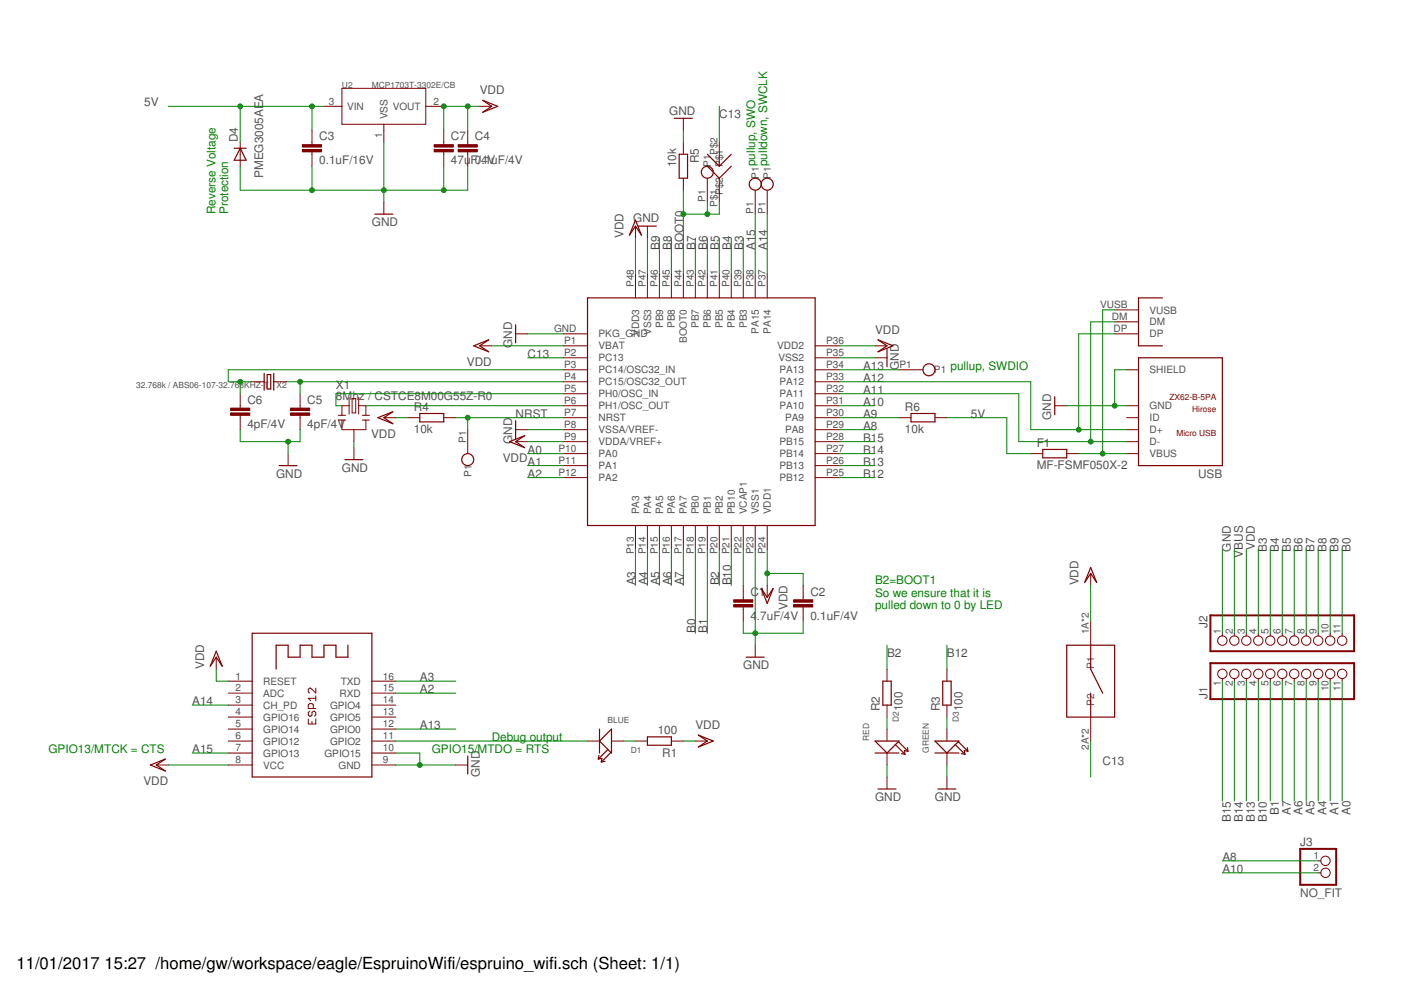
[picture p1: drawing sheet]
<svg xmlns="http://www.w3.org/2000/svg" width="297mm" height="210mm" viewBox="0 0 297 210" stroke-linecap="round" stroke-linejoin="round" font-family="sans-serif">
<g fill="none" stroke="#800000" stroke-width=".21">
<path d="M72.5 18.7h17.8v7.7h-17.8zM50.9 30.2v5M66.1 27.6v3.1M66.1 32.2v3M68.7 22.5h3.8M81.4 26.4v3.8M90.3 22.5h3.8M94.1 27.6v3.1M94.1 32.2v3M99.2 27.6v3.1M99.2 32.2v3M101.7 22.5h2.5"/>
<path d="M144.9 25.1v2.5M144.9 30.2v2.5M144.9 37.8v2.5M150 37.8v5.1M152.5 30.2v5M152.5 37.8v5.1M81.4 42.9v2.5M134.7 47.9v2.6M134.7 58.1v5.1M137.3 47.9v2.6M137.3 58.1v5.1M139.8 58.1v5.1"/>
<path d="M142.3 58.1v5.1M144.9 58.1v5.1M147.4 58.1v5.1M150 58.1v5.1M152.5 58.1v5.1M155 58.1v5.1M157.6 58.1v5.1M160.1 40.3v5.1M160.1 58.1v5.1M162.7 40.3v5.1M162.7 58.1v5.1M101.7 73.3h2.5"/>
<path d="M109.3 70.8h2.6M119.5 73.3h5.1M119.5 75.9h5.1M119.5 78.4h5.1M119.5 70.8h5.1M172.8 73.3h5.1M172.8 75.9h5.1M172.8 78.4h5.1M185.5 73.3h2.6M185.5 75.9h2.6M190.6 78.4h5.1M236.3 70.8h5.1"/>
<path d="M236.3 68.2h5.1M236.3 65.7h5.1M238.9 78.4h2.5M50.9 83.5v3M50.9 88.1v3M53.2 80.9h2.8M58 80.9h2.8M61.1 96.2v2.5M63.6 83.5v3M63.6 88.1v3M71.7 88.1h1.6M71.7 89.1h1.6"/>
<path d="M72.5 89.1v2h5.1v-2M74 86h-1.5v2.1M74 84.2v3.6M74.7 84.5h.7v3h-.7zM75 91.1v2.5M75 94.9v2.6M76.1 86h1.5v2.1M76.1 84.2v3.6M76.8 88.1h1.5M76.8 89.1h1.5M81.4 88.6h2.5M86.5 88.6h2.5"/>
<path d="M94.1 88.6h2.5M99.2 91.1v5.1M109.3 91.1h2.6M109.3 93.6h2.6M119.5 80.9h5.1M119.5 83.5h5.1M119.5 86h5.1M119.5 88.6h5.1M119.5 91.1h5.1M119.5 93.6h5.1M119.5 96.2h5.1M119.5 98.7h5.1"/>
<path d="M172.8 80.9h5.1M172.8 83.5h5.1M172.8 86h5.1M172.8 88.6h5.1M172.8 91.1h5.1M172.8 93.6h5.1M172.8 96.2h5.1M172.8 98.7h5.1M190.6 88.6h2.5M198.2 88.6h2.6M218.5 96.2h2.6M223.6 86h2.6"/>
<path d="M226.2 96.2h2.5M238.9 86h2.5M238.9 88.6h2.5M238.9 91.1h2.5M238.9 93.6h2.5M238.9 96.2h2.5M119.5 101.3h5.1M134.7 111.4v5.1M137.3 111.4v5.1M139.8 111.4v5.1M142.3 111.4v5.1M144.9 111.4v5.1"/>
<path d="M147.4 111.4v5.1M150 111.4v5.1M152.5 111.4v5.1M155 111.4v5.1M157.6 111.4v5.1M160.1 111.4v5.1M162.7 111.4v5.1M172.8 101.3h5.1M45.8 139.3v2.6M157.6 124.1v3.1M157.6 128.7v3M160.1 136.8v2.5"/>
<path d="M162.7 124.1v2.6M170.3 124.1v3.1M170.3 128.7v3M231.2 121.6v2.5M231.2 131.7v5.1M259.2 134.3v.5M261.7 134.3v.5M264.2 134.3v.5M266.8 134.3v.5M269.3 134.3v.5M271.9 134.3v.5M274.4 134.3v.5"/>
<path d="M276.9 134.3v.5M279.5 134.3v.5M282 134.3v.5M284.6 134.3v.5M48.4 144.4h5.1M48.4 147h5.1M48.4 149.5h5.1M48.4 152h5.1M48.4 154.6h5.1M48.4 157.1h5.1M48.4 159.7h5.1M65.4 152.4v1.1h1.6v-1.1"/>
<path d="M65.6 150.8l-.2 .3v.5l.2 .2h.3l.2-.2v-.5l.3-.3h.3l.3 .3v.5l-.3 .2M66.1 153v.5M66.4 150.2v-.8l-.3-.2h-.5l-.2 .2v.8h1.6M67 145.9v1l-1.1-1h-.3l-.2 .3v.5l.2 .2M67 147.5v1.1M67 148.1h-1.6l.5 .5M78.8 144.4h5.1M78.8 147h5.1M78.8 149.5h5.1M78.8 152h5.1M78.8 154.6h5.1M78.8 157.1h5.1"/>
<path d="M78.8 159.7h5.1M124.6 157.1h2.5M129.6 157.1h2.6M134.7 157.1h2.6M142.3 157.1h2.6M147.4 157.1h2.6M188.1 141.9v2.5M188.1 149.5v2.5M188.1 154.6v2.5M188.1 159.7v2.5M200.8 141.9v2.5M200.8 149.5v2.5"/>
<path d="M200.8 154.6v2.5M200.8 159.7v2.5M231.2 152v5.1M259.2 143.9v.5M261.7 143.9v.5M264.2 143.9v.5M266.8 143.9v.5M269.3 143.9v.5M271.9 143.9v.5M274.4 143.9v.5M276.9 143.9v.5M279.5 143.9v.5"/>
<path d="M282 143.9v.5M284.6 143.9v.5M33.1 162.2h2.6M48.4 162.2h5.1M78.8 162.2h5.1M96.6 162.2h2.6M188.1 164.7v2.6M200.8 164.7v2.6M279.5 182.5h.6M279.5 185.1h.6"/>
<circle cx="259.2" cy="135.8" r=".99"/>
<circle cx="261.7" cy="135.8" r=".99"/>
<circle cx="264.2" cy="135.8" r=".99"/>
<circle cx="266.8" cy="135.8" r=".99"/>
<circle cx="269.3" cy="135.8" r=".99"/>
<circle cx="271.9" cy="135.8" r=".99"/>
<circle cx="274.4" cy="135.8" r=".99"/>
<circle cx="276.9" cy="135.8" r=".99"/>
<circle cx="279.5" cy="135.8" r=".99"/>
<circle cx="282" cy="135.8" r=".99"/>
<circle cx="284.6" cy="135.8" r=".99"/>
<circle cx="259.2" cy="142.9" r=".99"/>
<circle cx="261.7" cy="142.9" r=".99"/>
<circle cx="264.2" cy="142.9" r=".99"/>
<circle cx="266.8" cy="142.9" r=".99"/>
<circle cx="269.3" cy="142.9" r=".99"/>
<circle cx="271.9" cy="142.9" r=".99"/>
<circle cx="274.4" cy="142.9" r=".99"/>
<circle cx="276.9" cy="142.9" r=".99"/>
<circle cx="279.5" cy="142.9" r=".99"/>
<circle cx="282" cy="142.9" r=".99"/>
<circle cx="284.6" cy="142.9" r=".99"/>
<circle cx="281" cy="182.5" r=".99"/>
<circle cx="281" cy="185.1" r=".99"/>
</g>
<g fill="none" stroke="#800000" stroke-width=".25">
<path d="M49.7 31.4h2.5M50.9 31.4l1.3 2.6h-2.5zM102.3 21.3l3.2 1.2-3.2 1.3 1.9-1.3zM143 25.1h3.8M144 32.7h1.8v5.1h-1.8zM150 35.2l2.5 2.6 2.5-2.6M150 32.7l2.5 2.5 2.5-2.5M79.5 45.4h3.8M134.7 46.7l1.3 3.1-1.3-1.9-1.2 1.9zM135.4 47.9h3.8M56 79.2v3.5M56.6 79.4h.8v3.1h-.8z"/>
<path d="M58 79.2v3.5M100.4 73.3l3.2-1.2-1.9 1.2 1.9 1.3zM109.3 68.9v3.8M124.6 63.2h48.2v48.2h-48.2zM186.2 72.1l3.1 1.2-3.1 1.3 1.9-1.3zM188.1 74v3.8M241.4 75.9h17.8v22.8h-17.8zM246.5 63.2h-5.1v10.1h5.1M59.2 98.7h3.8M73.1 97.5h3.8M80.1 88.6l3.2-1.3-1.9 1.3 1.9 1.2zM89 87.7h5.1v1.8h-5.1z"/>
<path d="M108.1 93.6l3.1-1.2-1.9 1.2 1.9 1.3zM109.3 89.2v3.8M193.1 87.7h5.1v1.8h-5.1zM221.1 95.3h5.1v1.8h-5.1zM223.6 84.1v3.8M45.8 138.1l1.3 3.1-1.3-1.9-1.2 1.9zM53.5 134.3h25.3v30.4h-25.3zM73.8 136.8v2.5h-2.6v-2.5h-2.5v2.5h-2.6v-2.5h-2.5v2.5h-2.5v-2.5h-2.6v5.1M158.2 139.3h3.8M161.4 124.8l1.3 1.9 1.2-1.9-1.2 3.1zM226.2 136.8h10.1v15.2h-10.1zM231.2 120.3l1.3 3.2-1.3-1.9-1.2 1.9z"/>
<path d="M231.2 136.8v5.1l2.6 5.1M127.1 154.6v5.1M128.9 158.9l-2 2M129.5 159.5l-2 2.1M129.6 154.6v5.1l-2.5-2.6zM137.3 156.2h5v1.8h-5zM148.1 155.9l3.1 1.2-3.1 1.3 1.9-1.3zM185.5 157.1h5.1l-2.5 2.6zM185.5 159.7h5.1M187.2 144.4h1.8v5.1h-1.8zM189.8 157.9l2.1 2M190.5 157.2l2 2.1"/>
<path d="M191.1 159.8l.8 .1M192.4 158.5l.1 .8M192.5 159.3l-.8-.1 .2 .7M198.2 157.1h5.1l-2.5 2.6zM198.2 159.7h5.1M199.9 144.4h1.8v5.1h-1.8zM202.5 157.9l2.1 2M203.2 157.2l2 2.1M203.8 159.8l.8 .1M205.1 158.5l.1 .8M205.2 159.3l-.8-.1 .2 .7M231.2 147v5"/>
<path d="M31.9 162.2l3.2-1.3-2 1.3 2 1.3zM99.2 160.3v3.8M126.9 160.9l.7-.1-.1 .8M127 160.2l-.1 .7M128.2 161.4l-.7 .2M186.2 167.3h3.8M198.9 167.3h3.8"/>
<circle cx="150" cy="36.5" r="1.27"/>
<circle cx="160.1" cy="39.1" r="1.27"/>
<circle cx="162.7" cy="39.1" r="1.27"/>
<circle cx="197" cy="78.4" r="1.27"/>
<circle cx="99.2" cy="97.5" r="1.27"/>
</g>
<g fill="#800000" stroke="#800000" stroke-width=".21">
<path d="M155.6 128.2h4v.5h-4z"/>
<path d="M155.6 127.2h4v.5h-4z"/>
<path d="M168.3 128.2h4v.5h-4z"/>
<path d="M168.3 127.2h4v.5h-4z"/>
<path d="M64.1 31.7h4.1v.5h-4.1z"/>
<path d="M64.1 30.7h4.1v.5h-4.1z"/>
<path d="M61.6 87.5h4.1v.6h-4.1z"/>
<path d="M61.6 86.5h4.1v.5h-4.1z"/>
<path d="M48.9 87.5h4.1v.6h-4.1z"/>
<path d="M48.9 86.5h4.1v.5h-4.1z"/>
<path d="M92.1 31.7h4v.5h-4z"/>
<path d="M92.1 30.7h4v.5h-4z"/>
<path d="M97.1 31.7h4.1v.5h-4.1z"/>
<path d="M97.1 30.7h4.1v.5h-4.1z"/>
</g>
<path d="M256.6 130.5h30.5v7.6h-30.5zM256.6 140.6h30.5v7.6h-30.5zM275.7 180h7.6v7.6h-7.6z" fill="none" stroke="#800000" stroke-width=".42"/>
<g fill="none" stroke="#008000" stroke-width=".21">
<path d="M35.7 22.5h33M50.9 35.2v5.1h48.3v-5.1M50.9 22.5v7.7M66.1 22.5v5.1M66.1 35.2v5.1M81.4 30.2v12.7M94.1 35.2v5.1M99.2 22.5v5.1M101.7 22.5h-7.6v5.1M144.9 27.6v2.6M152.5 22.5v7.7M134.7 50.5v7.6"/>
<path d="M137.3 50.5v7.6M139.8 50.5v7.6M142.3 50.5v7.6M144.9 40.3v17.8M147.4 50.5v7.6M150 42.9v2.5M150 50.5v7.6M152.5 42.9v2.5h-7.6M152.5 50.5v7.6M155 50.5v7.6M157.6 50.5v7.6M160.1 45.4v12.7"/>
<path d="M162.7 45.4v12.7M104.2 73.3h15.3M111.9 70.8h7.6M111.9 75.9h7.6M119.5 78.4h-71.1v2.5h4.8M177.9 75.9h7.6M177.9 78.4h12.7M177.9 73.3h7.6M236.3 68.2h-5.1v25.4M236.3 70.8h-7.6v20.3M236.3 65.7h-2.5v30.5M238.9 78.4h-2.6v7.6"/>
<path d="M50.9 91.1v2.5h12.7v-2.5M50.9 80.9v2.6M60.8 80.9h58.7M61.1 93.6v2.6M63.6 80.9v2.6M75 93.6v1.3M77.6 86h41.9M83.9 88.6h2.6M96.6 88.6h22.9M99.2 88.6v2.5M111.9 93.6h7.6M111.9 91.1h7.6"/>
<path d="M111.9 98.7h7.6M111.9 96.2h7.6M119.5 83.5h-48.3v2.5h1.3M177.9 93.6h7.6M177.9 83.5h38.1v10.1h22.9M177.9 80.9h40.6v10.2h20.4M177.9 91.1h7.6M177.9 86h7.6M177.9 88.6h12.7M177.9 98.7h7.6M177.9 96.2h7.6M200.8 88.6h12.7v7.6h5"/>
<path d="M226.2 86h12.7M228.7 96.2h10.2M111.9 101.3h7.6M134.7 116.5v7.6M137.3 116.5v7.6M139.8 116.5v7.6M142.3 116.5v7.6M144.9 116.5v7.6M147.4 116.5v17.8M150 116.5v17.8M152.5 116.5v7.6M155 116.5v7.6"/>
<path d="M157.6 116.5v7.6M160.1 116.5v20.3M162.7 116.5v7.6M177.9 101.3h7.6M259.2 116.5v17.8M261.7 116.5v17.8M264.2 116.5v17.8M266.8 116.5v17.8M269.3 116.5v17.8M271.9 116.5v17.8M274.4 116.5v17.8M276.9 116.5v17.8"/>
<path d="M279.5 116.5v17.8M282 116.5v17.8M284.6 116.5v17.8M157.6 131.7v2.6h12.7v-2.6M162.7 121.6h7.6v2.5M188.1 136.8v5.1M200.8 136.8v5.1M231.2 124.1v7.6M40.8 159.7h7.6M40.8 149.5h7.6M45.8 141.9v2.5h2.6M83.9 159.7h5.1v2.5"/>
<path d="M83.9 144.4h12.7M83.9 157.1h40.7M83.9 147h12.7M83.9 154.6h12.7M132.2 157.1h2.5M144.9 157.1h2.5M188.1 152v2.6M200.8 152v2.6M231.2 157.1v7.6M259.2 144.4v25.4M261.7 144.4v25.4M264.2 144.4v25.4"/>
<path d="M266.8 144.4v25.4M269.3 144.4v25.4M271.9 144.4v25.4M274.4 144.4v25.4M276.9 144.4v25.4M279.5 144.4v25.4M282 144.4v25.4M284.6 144.4v25.4M35.7 162.2h12.7M83.9 162.2h12.7M188.1 162.2v2.5M200.8 162.2v2.5"/>
<path d="M259.2 182.5h20.3M259.2 185.1h20.3"/>
</g>
<g fill="#008000" stroke="#008000" stroke-width=".21">
<circle cx="231.2" cy="93.6" r=".51"/>
<circle cx="228.7" cy="91.1" r=".51"/>
<circle cx="236.3" cy="86" r=".51"/>
<circle cx="160.1" cy="134.3" r=".51"/>
<circle cx="81.4" cy="40.3" r=".51"/>
<circle cx="94.1" cy="40.3" r=".51"/>
<circle cx="66.1" cy="40.3" r=".51"/>
<circle cx="61.1" cy="93.6" r=".51"/>
<circle cx="89" cy="162.2" r=".51"/>
<circle cx="162.7" cy="121.6" r=".51"/>
<circle cx="94.1" cy="22.5" r=".51"/>
<circle cx="99.2" cy="22.5" r=".51"/>
<circle cx="144.9" cy="45.4" r=".51"/>
<circle cx="150" cy="45.4" r=".51"/>
<circle cx="63.6" cy="80.9" r=".51"/>
<circle cx="50.9" cy="80.9" r=".51"/>
<circle cx="66.1" cy="22.5" r=".51"/>
<circle cx="50.9" cy="22.5" r=".51"/>
<circle cx="99.2" cy="88.6" r=".51"/>
<circle cx="233.8" cy="96.2" r=".51"/>
</g>
<g font-size="3.5">
<text x="3.5" y="205.4">11/01/2017</text>
<text x="22.2" y="205.4">15:27 /home/gw/workspace/eagle/EspruinoWifi/espruino_wifi.sch (Sheet: 1/1)</text>
</g>
<g font-size="2.5" fill="#505050">
<text x="30.6" y="22.5">5V</text>
<text x="101.7" y="20">VDD</text>
<text x="67.7" y="29.8">C3</text>
<text x="95.6" y="29.8">C7</text>
<text x="100.7" y="29.8">C4</text>
<text x="141.9" y="24.3">GND</text>
<text x="152.5" y="25.1">C13</text>
<text x="50.4" y="30.2" transform="rotate(-90 50.4 30.2)">D4</text>
<text x="67.7" y="34.9">0.1uF/16V</text>
<text x="95.6" y="34.9">47u</text>
<text x="99.8" y="34.9">F0/4V</text>
<text x="102.1" y="34.9">.1uF/4V</text>
<text x="143.4" y="35.4" transform="rotate(-90 143.4 35.4)">10k</text>
<text x="148.2" y="34.6" transform="rotate(-90 148.2 34.6)">R5</text>
<text x="55.8" y="37.8" transform="rotate(-90 55.8 37.8)">PMEG3005AEA</text>
<text x="78.9" y="47.9">GND</text>
<text x="134.3" y="47.2">GND</text>
<text x="132.2" y="50.5" transform="rotate(-90 132.2 50.5)">VDD</text>
<text x="139.8" y="53" transform="rotate(-90 139.8 53)">B9</text>
<text x="142.3" y="53" transform="rotate(-90 142.3 53)">B8</text>
<text x="144.9" y="53" transform="rotate(-90 144.9 53)">BOOT0</text>
<text x="147.4" y="53" transform="rotate(-90 147.4 53)">B7</text>
<text x="150" y="53" transform="rotate(-90 150 53)">B6</text>
<text x="152.5" y="53" transform="rotate(-90 152.5 53)">B5</text>
<text x="155" y="53" transform="rotate(-90 155 53)">B4</text>
<text x="157.6" y="53" transform="rotate(-90 157.6 53)">B3</text>
<text x="160.1" y="53" transform="rotate(-90 160.1 53)">A15</text>
<text x="162.7" y="53" transform="rotate(-90 162.7 53)">A14</text>
<text x="185.5" y="70.8">VDD</text>
<text x="99" y="77.6">VDD</text>
<text x="108.6" y="73.8" transform="rotate(-90 108.6 73.8)">GND</text>
<text x="111.9" y="75.9">C13</text>
<text x="71.2" y="82.5">X1</text>
<text x="183" y="83.5">A11</text>
<text x="183" y="80.9">A12</text>
<text x="183" y="78.4">A13</text>
<text x="190.6" y="78.4" transform="rotate(-90 190.6 78.4)">GND</text>
<text x="52.4" y="85.6">C6</text>
<text x="65.1" y="85.6">C5</text>
<text x="71.2" y="84.8">8M</text>
<text x="74.7" y="84.8">h</text>
<text x="76.1" y="84.8">z / CSTCE8M00G55Z-R0</text>
<text x="87.7" y="87.1">R4</text>
<text x="109.3" y="88.6">NRST</text>
<text x="183" y="86">A10</text>
<text x="183" y="88.6">A9</text>
<text x="191.9" y="87.1">R6</text>
<text x="205.8" y="88.6">5V</text>
<text x="222.9" y="89" transform="rotate(-90 222.9 89)">GND</text>
<text x="52.4" y="90.7">4pF/4V</text>
<text x="65.1" y="90.7">4pF/4V</text>
<text x="78.7" y="92.9">VDD</text>
<text x="87.7" y="91.9">10k</text>
<text x="108.6" y="94.1" transform="rotate(-90 108.6 94.1)">GND</text>
<text x="183" y="91.1">A8</text>
<text x="183" y="93.6">B15</text>
<text x="191.9" y="91.9">10k</text>
<text x="219.8" y="94.7">F1</text>
<text x="58.5" y="101.3">GND</text>
<text x="72.5" y="100">GND</text>
<text x="106.6" y="98">VDD</text>
<text x="111.9" y="101.3">A2</text>
<text x="111.9" y="96.2">A0</text>
<text x="111.9" y="98.7">A1</text>
<text x="183" y="98.7">B13</text>
<text x="183" y="96.2">B14</text>
<text x="183" y="101.3">B12</text>
<text x="219.8" y="99.5">MF-FSMF050X-2</text>
<text x="254" y="101.3">USB</text>
<text x="261" y="117" transform="rotate(-90 261 117)">GND</text>
<text x="263.5" y="118.2" transform="rotate(-90 263.5 118.2)">VBUS</text>
<text x="266" y="116.7" transform="rotate(-90 266 116.7)">VDD</text>
<text x="268.6" y="117" transform="rotate(-90 268.6 117)">B3</text>
<text x="271.1" y="117" transform="rotate(-90 271.1 117)">B4</text>
<text x="273.6" y="117" transform="rotate(-90 273.6 117)">B5</text>
<text x="276.2" y="117" transform="rotate(-90 276.2 117)">B6</text>
<text x="278.7" y="117" transform="rotate(-90 278.7 117)">B7</text>
<text x="281.3" y="117" transform="rotate(-90 281.3 117)">B8</text>
<text x="283.8" y="117" transform="rotate(-90 283.8 117)">B9</text>
<text x="286.3" y="117" transform="rotate(-90 286.3 117)">B0</text>
<text x="134.7" y="124.1" transform="rotate(-90 134.7 124.1)">A3</text>
<text x="137.3" y="124.1" transform="rotate(-90 137.3 124.1)">A4</text>
<text x="139.8" y="124.1" transform="rotate(-90 139.8 124.1)">A5</text>
<text x="142.3" y="124.1" transform="rotate(-90 142.3 124.1)">A6</text>
<text x="144.9" y="124.1" transform="rotate(-90 144.9 124.1)">A7</text>
<text x="152.5" y="124.1" transform="rotate(-90 152.5 124.1)">B2</text>
<text x="155" y="124.1" transform="rotate(-90 155 124.1)">B10</text>
<text x="228.7" y="124.1" transform="rotate(-90 228.7 124.1)">VDD</text>
<text x="159.1" y="131.3">4</text>
<text x="159.1" y="126.3">C1</text>
<text x="160.5" y="131.3">.7uF/4V</text>
<text x="167" y="129.4" transform="rotate(-90 167 129.4)">VDD</text>
<text x="171.8" y="131.3">0.1uF/4V</text>
<text x="171.8" y="126.3">C2</text>
<text x="147.4" y="134.3" transform="rotate(-90 147.4 134.3)">B0</text>
<text x="150" y="134.3" transform="rotate(-90 150 134.3)">B1</text>
<text x="256" y="133.1" transform="rotate(-90 256 133.1)">J2</text>
<text x="43.3" y="141.9" transform="rotate(-90 43.3 141.9)">VDD</text>
<text x="157.6" y="141.9">GND</text>
<text x="188.1" y="139.3">B2</text>
<text x="200.8" y="139.3">B12</text>
<text x="40.8" y="149.5">A14</text>
<text x="89" y="147">A2</text>
<text x="89" y="144.4">A3</text>
<text x="256" y="148.2" transform="rotate(-90 256 148.2)">J1</text>
<text x="89" y="154.6">A13</text>
<text x="139.4" y="155.6">100</text>
<text x="147.4" y="154.6">VDD</text>
<text x="186.6" y="150.8" transform="rotate(-90 186.6 150.8)">R2</text>
<text x="191.4" y="150.8" transform="rotate(-90 191.4 150.8)">100</text>
<text x="199.3" y="150.8" transform="rotate(-90 199.3 150.8)">R3</text>
<text x="204.1" y="150.8" transform="rotate(-90 204.1 150.8)">100</text>
<text x="40.8" y="159.7">A15</text>
<text x="140.4" y="160.4">R1</text>
<text x="30.4" y="166.5">VDD</text>
<text x="101.7" y="164.7" transform="rotate(-90 101.7 164.7)">GND</text>
<text x="233.8" y="162.2">C13</text>
<text x="185.5" y="169.8">GND</text>
<text x="198.2" y="169.8">GND</text>
<text x="271.1" y="172.9" transform="rotate(-90 271.1 172.9)">B1</text>
<text x="273.6" y="172.9" transform="rotate(-90 273.6 172.9)">A7</text>
<text x="276.2" y="172.9" transform="rotate(-90 276.2 172.9)">A6</text>
<text x="278.7" y="172.9" transform="rotate(-90 278.7 172.9)">A5</text>
<text x="281.3" y="172.9" transform="rotate(-90 281.3 172.9)">A4</text>
<text x="283.8" y="172.9" transform="rotate(-90 283.8 172.9)">A1</text>
<text x="286.3" y="172.9" transform="rotate(-90 286.3 172.9)">A0</text>
<text x="261" y="174.3" transform="rotate(-90 261 174.3)">B15</text>
<text x="263.5" y="174.3" transform="rotate(-90 263.5 174.3)">B14</text>
<text x="266" y="174.3" transform="rotate(-90 266 174.3)">B13</text>
<text x="268.6" y="174.3" transform="rotate(-90 268.6 174.3)">B10</text>
<text x="275.7" y="179.3">J3</text>
<text x="259.2" y="182.5">A8</text>
<text x="259.2" y="185.1">A10</text>
<text x="275.7" y="190.1">NO_FIT</text>
</g>
<g font-size="2.5" fill="#008000">
<text x="160.1" y="35.2" transform="rotate(-90 160.1 35.2)">pullup, SWO</text>
<text x="162.7" y="35.2" transform="rotate(-90 162.7 35.2)">pulldown, SWCLK</text>
<text x="45.7" y="45.4" transform="rotate(-90 45.7 45.4)">Reverse Voltage</text>
<text x="48.4" y="45.4" transform="rotate(-90 48.4 45.4)">Protection</text>
<text x="201.5" y="78.4">pullup, SWDIO</text>
<text x="185.5" y="123.9">B2=BOOT1</text>
<text x="185.5" y="126.5">So we ensure that it is</text>
<text x="185.5" y="129.2">pulled down to 0 by LED</text>
<text x="10.3" y="159.7">GPIO13/MTCK = CTS</text>
<text x="91.6" y="159.7">GPIO15/MTDO = RTS</text>
<text x="104.3" y="157.1">Debug output</text>
</g>
<g font-size="2.1" fill="#505050">
<text x="69.7" y="22.2">3</text>
<text x="73.6" y="23.3">VIN</text>
<text x="83.3" y="23.3">VOUT</text>
<text x="91.9" y="22.2">2</text>
<text x="81" y="29.2" transform="rotate(-90 81 29.2)">1</text>
<text x="82.2" y="25.3" transform="rotate(-90 82.2 25.3)">VSS</text>
<text x="150.7" y="35.4" transform="rotate(-90 150.7 35.4)">P1</text>
<text x="152.2" y="32.9" transform="rotate(-90 152.2 32.9)">P$2</text>
<text x="153.3" y="35.4" transform="rotate(-90 153.3 35.4)">P$1</text>
<text x="153.3" y="41.4" transform="rotate(-90 153.3 41.4)">P$2</text>
<text x="160.9" y="38" transform="rotate(-90 160.9 38)">P1</text>
<text x="163.4" y="38" transform="rotate(-90 163.4 38)">P1</text>
<text x="149.6" y="42.7" transform="rotate(-90 149.6 42.7)">P1</text>
<text x="152.2" y="43.9" transform="rotate(-90 152.2 43.9)">P$1</text>
<text x="159.8" y="45.3" transform="rotate(-90 159.8 45.3)">P1</text>
<text x="162.3" y="45.3" transform="rotate(-90 162.3 45.3)">P1</text>
<text x="134.4" y="60.8" transform="rotate(-90 134.4 60.8)">P48</text>
<text x="136.9" y="60.8" transform="rotate(-90 136.9 60.8)">P47</text>
<text x="139.5" y="60.8" transform="rotate(-90 139.5 60.8)">P46</text>
<text x="142" y="60.8" transform="rotate(-90 142 60.8)">P45</text>
<text x="144.5" y="60.8" transform="rotate(-90 144.5 60.8)">P44</text>
<text x="147.1" y="60.8" transform="rotate(-90 147.1 60.8)">P43</text>
<text x="149.6" y="60.8" transform="rotate(-90 149.6 60.8)">P42</text>
<text x="152.2" y="60.8" transform="rotate(-90 152.2 60.8)">P41</text>
<text x="154.7" y="60.8" transform="rotate(-90 154.7 60.8)">P40</text>
<text x="157.2" y="60.8" transform="rotate(-90 157.2 60.8)">P39</text>
<text x="159.8" y="60.8" transform="rotate(-90 159.8 60.8)">P38</text>
<text x="162.3" y="60.8" transform="rotate(-90 162.3 60.8)">P37</text>
<text x="233.2" y="65.4">VUSB</text>
<text x="117.5" y="70.4">GND</text>
<text x="126.9" y="71.5">PKG_GND</text>
<text x="135.5" y="71.2" transform="rotate(-90 135.5 71.2)">VDD3</text>
<text x="138" y="71" transform="rotate(-90 138 71)">VSS3</text>
<text x="140.6" y="69.5" transform="rotate(-90 140.6 69.5)">PB9</text>
<text x="143.1" y="69.5" transform="rotate(-90 143.1 69.5)">PB8</text>
<text x="148.2" y="69.5" transform="rotate(-90 148.2 69.5)">PB7</text>
<text x="150.7" y="69.5" transform="rotate(-90 150.7 69.5)">PB6</text>
<text x="153.3" y="69.5" transform="rotate(-90 153.3 69.5)">PB5</text>
<text x="155.8" y="69.5" transform="rotate(-90 155.8 69.5)">PB4</text>
<text x="158.3" y="69.5" transform="rotate(-90 158.3 69.5)">PB3</text>
<text x="160.9" y="70.7" transform="rotate(-90 160.9 70.7)">PA15</text>
<text x="163.4" y="70.7" transform="rotate(-90 163.4 70.7)">PA14</text>
<text x="235.7" y="67.9">DM</text>
<text x="236.1" y="70.4">DP</text>
<text x="243.7" y="69">DM</text>
<text x="243.7" y="71.5">DP</text>
<text x="243.7" y="66.5">VUSB</text>
<text x="119.6" y="73">P1</text>
<text x="119.6" y="75.5">P2</text>
<text x="126.9" y="74.1">VBAT</text>
<text x="126.9" y="76.6">PC13</text>
<text x="145.6" y="72.7" transform="rotate(-90 145.6 72.7)">BOOT0</text>
<text x="164.8" y="74.1">VDD2</text>
<text x="165" y="76.6">VSS2</text>
<text x="175.2" y="75.5">P35</text>
<text x="175.2" y="73">P36</text>
<text x="119.6" y="78">P3</text>
<text x="119.6" y="80.6">P4</text>
<text x="119.6" y="83.1">P5</text>
<text x="126.9" y="79.2">PC14/OSC32_IN</text>
<text x="126.9" y="81.7">PC15/OSC32_OUT</text>
<text x="165.3" y="81.7">PA12</text>
<text x="165.3" y="79.2">PA13</text>
<text x="175.2" y="83.1">P32</text>
<text x="175.2" y="80.6">P33</text>
<text x="175.2" y="78">P34</text>
<text x="190.7" y="78">P1</text>
<text x="198" y="79.2">P1</text>
<text x="243.7" y="79.2">SHIELD</text>
<text x="119.6" y="85.7">P6</text>
<text x="119.6" y="88.2">P7</text>
<text x="126.9" y="84.2">PH0/OSC_IN</text>
<text x="126.9" y="86.8">PH1/OSC_OUT</text>
<text x="126.9" y="89.3">NRST</text>
<text x="165.3" y="86.8">PA10</text>
<text x="165.3" y="84.2">PA11</text>
<text x="166.4" y="89.3">PA9</text>
<text x="175.2" y="88.2">P30</text>
<text x="175.2" y="85.7">P31</text>
<text x="243.7" y="89.3">ID</text>
<text x="243.7" y="86.8">GND</text>
<text x="98.8" y="93.8" transform="rotate(-90 98.8 93.8)">P1</text>
<text x="118.4" y="95.8">P10</text>
<text x="119.6" y="90.7">P8</text>
<text x="119.6" y="93.3">P9</text>
<text x="126.9" y="91.9">VSSA/VREF-</text>
<text x="126.9" y="94.4">VDDA/VREF+</text>
<text x="165.3" y="94.4">PB15</text>
<text x="166.4" y="91.9">PA8</text>
<text x="175.2" y="95.8">P27</text>
<text x="175.2" y="93.3">P28</text>
<text x="175.2" y="90.7">P29</text>
<text x="243.7" y="94.4">D-</text>
<text x="243.7" y="91.9">D+</text>
<text x="99.9" y="101.1" transform="rotate(-90 99.9 101.1)">P1</text>
<text x="118.4" y="98.4">P11</text>
<text x="118.4" y="100.9">P12</text>
<text x="126.9" y="96.9">PA0</text>
<text x="126.9" y="99.5">PA1</text>
<text x="165.3" y="99.5">PB13</text>
<text x="165.3" y="96.9">PB14</text>
<text x="175.2" y="100.9">P25</text>
<text x="175.2" y="98.4">P26</text>
<text x="243.7" y="96.9">VBUS</text>
<text x="126.9" y="102">PA2</text>
<text x="165.3" y="102">PB12</text>
<text x="135.5" y="109.1" transform="rotate(-90 135.5 109.1)">PA3</text>
<text x="138" y="109.1" transform="rotate(-90 138 109.1)">PA4</text>
<text x="140.6" y="109.1" transform="rotate(-90 140.6 109.1)">PA5</text>
<text x="143.1" y="109.1" transform="rotate(-90 143.1 109.1)">PA6</text>
<text x="145.6" y="109.1" transform="rotate(-90 145.6 109.1)">PA7</text>
<text x="148.2" y="109.1" transform="rotate(-90 148.2 109.1)">PB0</text>
<text x="150.7" y="109.1" transform="rotate(-90 150.7 109.1)">PB1</text>
<text x="153.3" y="109.1" transform="rotate(-90 153.3 109.1)">PB2</text>
<text x="155.8" y="109.1" transform="rotate(-90 155.8 109.1)">PB10</text>
<text x="158.3" y="109.1" transform="rotate(-90 158.3 109.1)">VCAP1</text>
<text x="160.9" y="109.1" transform="rotate(-90 160.9 109.1)">VSS1</text>
<text x="163.4" y="109.1" transform="rotate(-90 163.4 109.1)">VDD1</text>
<text x="134.4" y="117.6" transform="rotate(-90 134.4 117.6)">P13</text>
<text x="136.9" y="117.6" transform="rotate(-90 136.9 117.6)">P14</text>
<text x="139.5" y="117.6" transform="rotate(-90 139.5 117.6)">P15</text>
<text x="142" y="117.6" transform="rotate(-90 142 117.6)">P16</text>
<text x="144.5" y="117.6" transform="rotate(-90 144.5 117.6)">P17</text>
<text x="147.1" y="117.6" transform="rotate(-90 147.1 117.6)">P18</text>
<text x="149.6" y="117.6" transform="rotate(-90 149.6 117.6)">P19</text>
<text x="152.2" y="117.6" transform="rotate(-90 152.2 117.6)">P20</text>
<text x="154.7" y="117.6" transform="rotate(-90 154.7 117.6)">P21</text>
<text x="157.2" y="117.6" transform="rotate(-90 157.2 117.6)">P22</text>
<text x="159.8" y="117.6" transform="rotate(-90 159.8 117.6)">P23</text>
<text x="162.3" y="117.6" transform="rotate(-90 162.3 117.6)">P24</text>
<text x="230.9" y="134.5" transform="rotate(-90 230.9 134.5)">1A*2</text>
<text x="258.8" y="134.5" transform="rotate(-90 258.8 134.5)">1</text>
<text x="261.4" y="134.5" transform="rotate(-90 261.4 134.5)">2</text>
<text x="263.9" y="134.5" transform="rotate(-90 263.9 134.5)">3</text>
<text x="266.4" y="134.5" transform="rotate(-90 266.4 134.5)">4</text>
<text x="269" y="134.5" transform="rotate(-90 269 134.5)">5</text>
<text x="271.5" y="134.5" transform="rotate(-90 271.5 134.5)">6</text>
<text x="274.1" y="134.5" transform="rotate(-90 274.1 134.5)">7</text>
<text x="276.6" y="134.5" transform="rotate(-90 276.6 134.5)">8</text>
<text x="279.1" y="134.5" transform="rotate(-90 279.1 134.5)">9</text>
<text x="281.7" y="134.5" transform="rotate(-90 281.7 134.5)">10</text>
<text x="284.2" y="134.5" transform="rotate(-90 284.2 134.5)">11</text>
<text x="232" y="141.8" transform="rotate(-90 232 141.8)">P1</text>
<text x="49.9" y="144.1">1</text>
<text x="49.9" y="146.6">2</text>
<text x="49.9" y="149.2">3</text>
<text x="55.8" y="145.2">RESET</text>
<text x="55.8" y="147.7">ADC</text>
<text x="72" y="147.7">RXD</text>
<text x="72.2" y="145.2">TXD</text>
<text x="81.2" y="149.2">14</text>
<text x="81.2" y="146.6">15</text>
<text x="81.2" y="144.1">16</text>
<text x="232" y="149.7" transform="rotate(-90 232 149.7)">P2</text>
<text x="258.8" y="145.4" transform="rotate(-90 258.8 145.4)">1</text>
<text x="261.4" y="145.4" transform="rotate(-90 261.4 145.4)">2</text>
<text x="263.9" y="145.4" transform="rotate(-90 263.9 145.4)">3</text>
<text x="266.4" y="145.4" transform="rotate(-90 266.4 145.4)">4</text>
<text x="269" y="145.4" transform="rotate(-90 269 145.4)">5</text>
<text x="271.5" y="145.4" transform="rotate(-90 271.5 145.4)">6</text>
<text x="274.1" y="145.4" transform="rotate(-90 274.1 145.4)">7</text>
<text x="276.6" y="145.4" transform="rotate(-90 276.6 145.4)">8</text>
<text x="279.1" y="145.4" transform="rotate(-90 279.1 145.4)">9</text>
<text x="281.7" y="146.6" transform="rotate(-90 281.7 146.6)">10</text>
<text x="284.2" y="146.6" transform="rotate(-90 284.2 146.6)">11</text>
<text x="49.9" y="151.7">4</text>
<text x="49.9" y="154.2">5</text>
<text x="55.8" y="150.3">CH_PD</text>
<text x="55.8" y="152.8">GPIO16</text>
<text x="55.8" y="155.3">GPIO14</text>
<text x="70" y="155.3">GPIO0</text>
<text x="70" y="152.8">GPIO5</text>
<text x="70" y="150.3">GPIO4</text>
<text x="81.2" y="154.2">12</text>
<text x="81.2" y="151.7">13</text>
<text x="49.9" y="156.8">6</text>
<text x="49.9" y="159.3">7</text>
<text x="49.9" y="161.8">8</text>
<text x="55.8" y="157.9">GPIO12</text>
<text x="55.8" y="160.4">GPIO13</text>
<text x="68.8" y="160.4">GPIO15</text>
<text x="70" y="157.9">GPIO2</text>
<text x="81.2" y="161.8">9</text>
<text x="81.2" y="159.3">10</text>
<text x="81.2" y="156.8">11</text>
<text x="230.9" y="159" transform="rotate(-90 230.9 159)">2A*2</text>
<text x="55.8" y="163">VCC</text>
<text x="71.8" y="163">GND</text>
<text x="278.5" y="182.2">1</text>
<text x="278.5" y="184.7">2</text>
</g>
<g font-size="1.8" fill="#505050">
<text x="72.5" y="18.7">U2</text>
<text x="78.9" y="18.7">MCP1703T-3302E/CB</text>
<text x="28.8" y="82.2">32.768k / ABS06-107-32.768KHZ-T</text>
<text x="58.6" y="82.2">X2</text>
<text x="128.8" y="153.3">BLUE</text>
<text x="190.6" y="153" transform="rotate(-90 190.6 153)">D2</text>
<text x="203.3" y="153" transform="rotate(-90 203.3 153)">D3</text>
<text x="133.7" y="159.7">D1</text>
<text x="184.3" y="157.1" transform="rotate(-90 184.3 157.1)">RED</text>
<text x="197" y="159.6" transform="rotate(-90 197 159.6)">GREEN</text>
</g>
<g font-size="1.8" fill="#800000">
<text x="247.9" y="84.8">ZX62-B-5PA</text>
<text x="252.8" y="87.3">Hirose</text>
<text x="249.4" y="92.4">Micro USB</text>
</g>
</svg>
